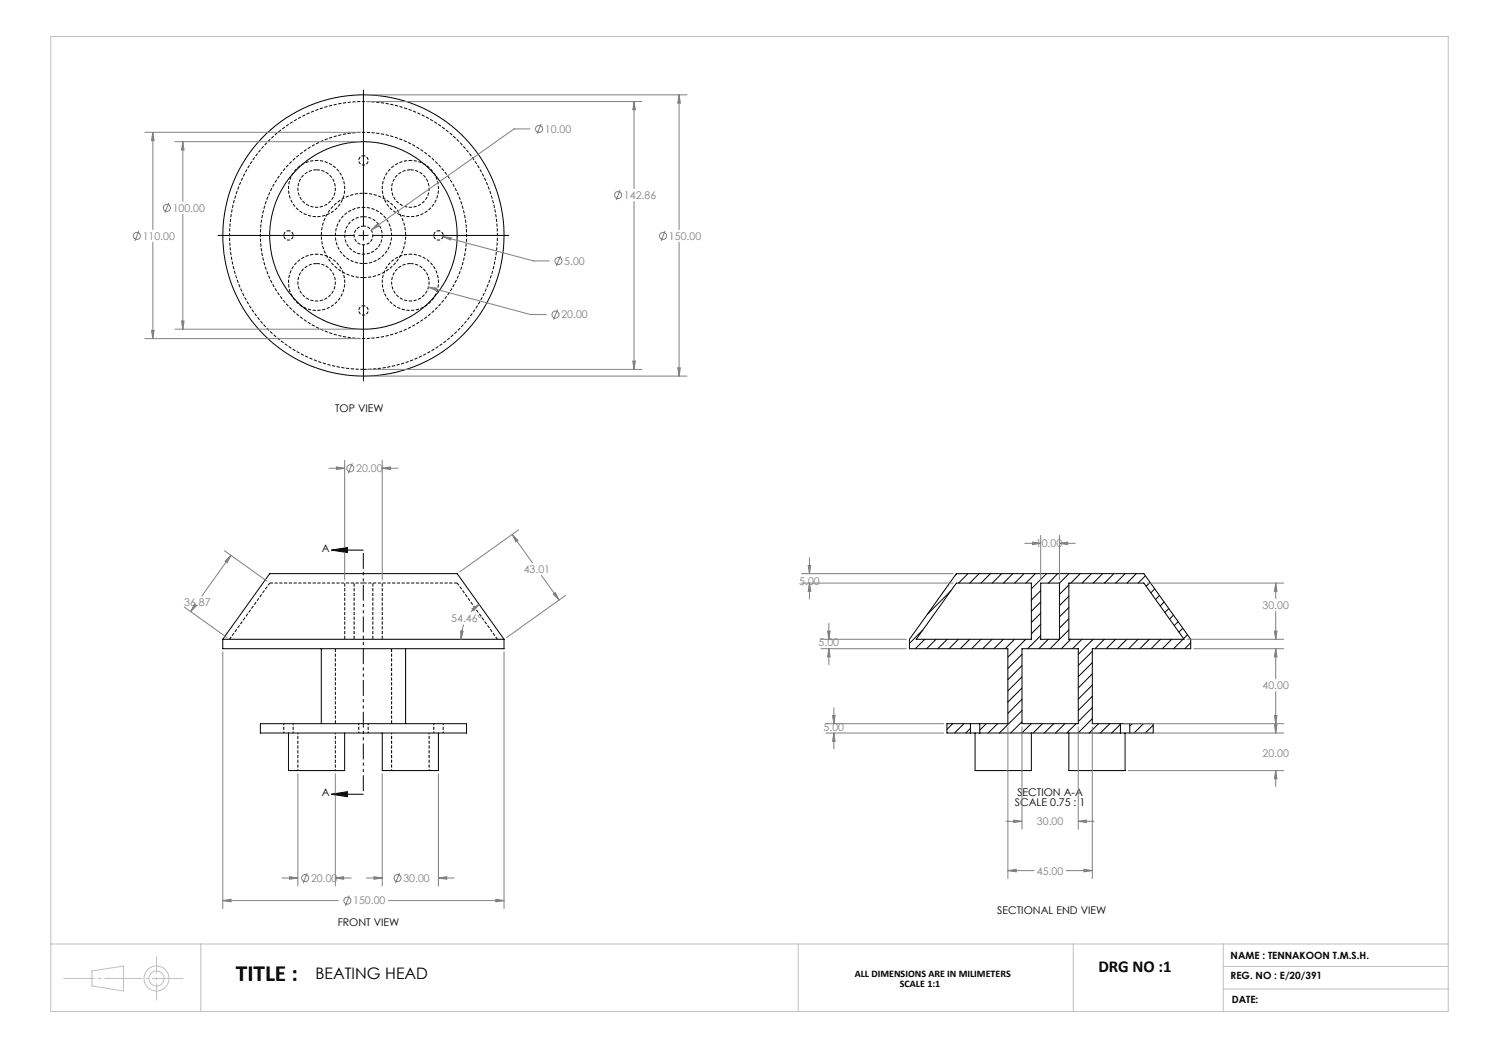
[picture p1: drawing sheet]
<svg xmlns="http://www.w3.org/2000/svg" width="594mm" height="420mm" viewBox="0 0 594 420" stroke-linecap="round" stroke-linejoin="round" font-family="sans-serif">
<path d="M145.4 111a16.9 16.9 0 0 1-14.9-24.8 16.9 16.9 0 0 1 29-1.3 16.9 16.9 0 0 1-12.7 26.1h-1.4M145.4 147.7a53.6 53.6 0 0 0 47.2-78.8 53.6 53.6 0 0 0-91.8-4.4 53.6 53.6 0 0 0 39.5 83l5.1 .2M107.9 233.2h37.5M145.4 233.2h37.5" fill="none" stroke="#000" stroke-width=".4" stroke-dasharray="1.3 .6" stroke-linecap="butt"/>
<path d="M107.9 233.2l-16.1 22.5M199 255.7l-16.1-22.5" fill="none" stroke="#000" stroke-width=".4" stroke-dasharray="1.3 .6" stroke-dashoffset=".1" stroke-linecap="butt"/>
<path d="M113.5 289.5v3.7M117.3 293.2v-3.7M143.5 289.5v3.7M147.3 293.2v-3.7M173.5 289.5v3.7M177.3 293.2v-3.7" fill="none" stroke="#000" stroke-width=".4" stroke-dasharray="1.3 .6" stroke-dashoffset=".7" stroke-linecap="butt"/>
<path d="M119.1 293.2v15M156.6 293.2v15M134.1 308.2v-15M171.6 308.2v-15" fill="none" stroke="#000" stroke-width=".4" stroke-dasharray="1.3 .6" stroke-dashoffset=".8" stroke-linecap="butt"/>
<path d="M126.6 67.9a7.5 7.5 0 0 1 6.7 11 7.5 7.5 0 0 1-12.8 .8 7.5 7.5 0 0 1 5.2-11.7l.9-.1M164.1 67.9a7.5 7.5 0 0 1 6.7 11 7.5 7.5 0 0 1-12.8 .8 7.5 7.5 0 0 1 5.2-11.7l.9-.1M145.4 86.7a7.5 7.5 0 0 1 6.6 10.9 7.5 7.5 0 0 1-12.8 .9 7.5 7.5 0 0 1 5.2-11.8h1M126.6 105.4a7.5 7.5 0 0 1 6.7 11 7.5 7.5 0 0 1-12.8 .8 7.5 7.5 0 0 1 5.2-11.7l.9-.1M164.1 105.4a7.5 7.5 0 0 1 6.7 11 7.5 7.5 0 0 1-12.8 .8 7.5 7.5 0 0 1 5.2-11.7l.9-.1M137.9 233.2v22.5M141.6 233.2v22.5M134.1 259.5v30M149.1 255.7v-22.5M152.9 255.7v-22.5M156.6 289.5v-30" fill="none" stroke="#000" stroke-width=".4" stroke-dasharray="1.3 .6" stroke-dashoffset="-.1" stroke-linecap="butt"/>
<g fill="none" stroke="#000" stroke-width=".4">
<path d="M145.4 36v54.4M87.2 94.2h54.4M143.5 94.2h3.8M145.4 92.3v3.8M145.4 98v54.3M149.2 94.2h54.3M132.6 220l6.4-1v2zM132.6 220h12.7M380.3 236.3l-9.4 9.4M382.6 233.2h29.9v22.5h-46zM382.7 229.5l-.5 .5M387.2 229.5l-3.8 3.7"/>
<path d="M391.7 229.5l-3.8 3.7M396.2 229.5l-3.8 3.7M400.6 229.5l-3.7 3.7M405.1 229.5l-3.7 3.7M409.6 229.5l-3.7 3.7M414.1 229.5l-3.7 3.7M416.3 233.2h7.5v22.5h-7.5zM416.3 236.3l-3.8 3.7M418.6 229.5l-6.1 6M423.1 229.5l-3.8 3.7M427.5 233.2h30.1l16 22.5h-46.1zM427.5 234l-3.7 3.8"/>
<path d="M427.5 238.5l-3.7 3.8M427.6 229.5l-3.8 3.8M432.1 229.5l-3.8 3.7M436.6 229.5l-3.8 3.7M441 229.5l-3.7 3.7M445.6 229.5l-3.8 3.7M450 229.5l-3.7 3.7M454.5 229.5l-3.7 3.7M458.2 230.3l-2.9 2.9M460 233l-1.5 1.5M461.9 235.6l-1.6 1.6M463.8 238.2l-1.6 1.6"/>
<path d="M89.1 255.7v3.8h112.5v-3.8M89.1 255.7h112.5M89.1 255.7l18.8-26.2h75l18.7 26.2M128.5 259.5v30M162.2 259.5v30M369.1 252l-5.3 5.4M369.9 255.7l-3.8 3.8M374.4 255.7l-3.7 3.8M378.9 255.7l-3.8 3.8M383.4 255.7l-3.8 3.8M387.9 255.7l-3.8 3.8M392.4 255.7l-3.8 3.8"/>
<path d="M396.8 255.7l-3.7 3.8M401.4 255.7l-3.8 3.8M405.8 255.7l-3.7 3.8M408.8 259.5h22.5v30h-22.5zM410.3 255.7l-7.1 7.2M416.3 240.8l-3.8 3.7M416.3 245.3l-3.8 3.7M416.3 249.7l-3.8 3.8M416.3 254.3l-5.2 5.2M419.3 255.7l-3.8 3.8M427.5 243l-3.7 3.8M427.5 247.5l-3.7 3.7"/>
<path d="M427.5 252l-7.4 7.5M428.3 255.7l-3.8 3.8M432.8 255.7l-3.8 3.8M437.3 255.7l-6 6M441.7 255.7l-3.7 3.8M446.2 255.7l-3.7 3.8M450.7 255.7l-3.7 3.8M455.2 255.7l-3.7 3.8M459.7 255.7l-3.7 3.8M464.2 255.7l-3.8 3.8M465.6 240.8l-1.5 1.6M467.5 243.4l-1.6 1.6"/>
<path d="M468.7 255.7l-3.8 3.8M469.4 246l-1.6 1.6M471.2 248.7l-1.5 1.5M473.1 251.3l-1.5 1.6M473.2 255.7l-3.8 3.8M475 253.9l-1.6 1.6M476.3 257.1l-2.4 2.4M408.8 261.7l-5.6 5.7M408.8 266.2l-5.6 5.7M408.8 270.7l-5.6 5.6M408.8 275.2l-5.6 5.6M408.8 279.7l-5.6 5.6"/>
<path d="M436.9 260.6l-5.6 5.6M436.9 265.1l-5.6 5.6M436.9 269.5l-5.6 5.7M436.9 274l-5.6 5.7M436.9 278.5l-5.6 5.6M104.1 289.5h82.5v3.7h-82.5zM115.4 293.2v15h22.5v-15M152.9 293.2v15h22.5v-15M381.1 289.5l-2.3 2.3M385.6 289.5l-3.8 3.7M388.2 289.5h3.7M388.2 293.2h3.7"/>
<path d="M388.2 289.5h-9.4v3.7h9.4M388.2 289.5v3.7M388.2 291.3l-1.9 1.9M390 293.2v15h22.5v-15M391.9 289.5h11.3v-30h-39.4v-3.8l18.8-26.2h75l18.7 26.2v3.8h-39.4v30h11.3M391.9 293.2h56.3M391.9 289.5v3.7M394.5 289.5l-2.6 2.6M399 289.5l-3.7 3.7M408.8 284.2l-9 9M408.8 288.7l-4.6 4.5M412.5 289.5l-3.8 3.7"/>
<path d="M417 289.5l-3.8 3.7M421.5 289.5l-3.8 3.7M425.9 289.5l-3.7 3.7M427.5 293.2v15h22.5v-15M430.5 289.5l-3.8 3.7M436.9 283l-5.6 5.6M436.9 287.5l-5.7 5.7M439.4 289.5l-3.7 3.7M443.9 289.5l-3.7 3.7M448.2 289.5h3.7M448.2 293.2h3.7M448.2 289.5v3.7"/>
<path d="M448.2 289.7l-3.5 3.5M451.9 289.5h9.4v3.7h-9.4M451.9 289.5v3.7M452.9 289.5l-1 1M457.4 289.5l-3.8 3.7M461.3 290.1l-3.2 3.1M132.6 317.7l6.4-1v2zM132.6 317.7h12.7"/>
<circle cx="145.4" cy="94.2" r="56.3"/>
<circle cx="145.4" cy="94.2" r="37.5"/>
</g>
<path d="M145.4 90.4a3.8 3.8 0 0 1 3.4 5.4 3.8 3.8 0 0 1-6.4 .6 3.8 3.8 0 0 1 2.3-5.9l.7-.1" fill="none" stroke="#000" stroke-width=".4" stroke-dasharray="1.3 .6" stroke-dashoffset=".3" stroke-linecap="butt"/>
<path d="M145.4 52.9a41.3 41.3 0 0 1 36.1 61.2 41.3 41.3 0 0 1-71.1 2 41.3 41.3 0 0 1 32.7-63.1l2.3-.1M126.6 64.2a11.2 11.2 0 0 1 10 16.5 11.2 11.2 0 0 1-19.3 1 11.2 11.2 0 0 1 8.2-17.5h1.1M164.1 64.2a11.2 11.2 0 0 1 10 16.5 11.2 11.2 0 0 1-19.3 1 11.2 11.2 0 0 1 8.2-17.5h1.1M145.4 82.9a11.2 11.2 0 0 1 9.9 16.6 11.2 11.2 0 0 1-19.2 1 11.2 11.2 0 0 1 8.1-17.5l1.2-.1M126.6 101.7a11.2 11.2 0 0 1 10 16.5 11.2 11.2 0 0 1-19.3 1 11.2 11.2 0 0 1 8.2-17.5h1.1M164.1 101.7a11.2 11.2 0 0 1 10 16.5 11.2 11.2 0 0 1-19.3 1 11.2 11.2 0 0 1 8.2-17.5h1.1" fill="none" stroke="#000" stroke-width=".4" stroke-dasharray="1.3 .6" stroke-dashoffset=".6" stroke-linecap="butt"/>
<path d="M145.4 62.3a1.88 1.88 0 0 0-1.7 2.7 1.88 1.88 0 0 0 3.1 .4 1.88 1.88 0 0 0-.9-3l-.5-.1M115.4 92.3a1.88 1.88 0 0 0-1.7 2.7 1.88 1.88 0 0 0 3.1 .4 1.88 1.88 0 0 0-.9-3l-.5-.1M175.4 92.3a1.88 1.88 0 0 0-1.7 2.7 1.88 1.88 0 0 0 3.1 .4 1.88 1.88 0 0 0-.9-3l-.5-.1M145.4 122.3a1.88 1.88 0 0 0-1.7 2.7 1.88 1.88 0 0 0 3.1 .4 1.88 1.88 0 0 0-.9-3l-.5-.1" fill="none" stroke="#000" stroke-width=".4" stroke-dasharray="1.3 .6" stroke-dashoffset=".5" stroke-linecap="butt"/>
<g fill="none" stroke="#808080" stroke-width=".4">
<path d="M146.6 37.9h128.2M271.6 37.9l.5 3.4h-1zM271.6 37.9v53.9M58 52.9h86.1M61.1 52.9l.5 3.4h-1zM61.1 52.9v38.9M70 56.7h74.1M73.1 56.7l.5 3.3h-1zM73.1 56.7v23.9M146.6 40.6h110.2M212 51.6h-6.4l-57.2 40.4M216.4 49.6l-1.6 4"/>
<path d="M253.6 40.6l.5 3.3h-1zM253.6 40.6v34.8M248 76l-1.5 4M55.6 92.3l-1.7 4.1M61.1 96.9v38.5M67.6 81.1l-1.7 4M73.1 85.6v46.1M148.4 92l2.4-2.3 .6 .8zM177.2 94.7l3.3 .4-.3 .9zM177.2 94.7l36.2 9.7h6.3M253.6 80.6v67.2M266 92.3l-1.6 4.1"/>
<path d="M271.6 96.9v53.5M171.4 114.9l3.3 .3-.3 1zM171.4 114.9l40.8 10.9h6.4M224.2 102.4l-1.6 4M58 135.4h86.1M60.6 132.1h1l-.5 3.3zM70 131.7h74.1M72.6 128.4h1l-.5 3.3zM223 123.8l-1.6 4.1M146.6 150.4h128.2M146.6 147.8h110.2M253.1 144.4h1l-.5 3.4z"/>
<path d="M271.1 147.1h1l-.5 3.3zM131.5 187.3h6.4M134.6 186.8l3.3 .5-3.3 .5zM137.9 184.1v47.9M140.9 185.3l-1.6 4M152.9 187.3l3.3-.5v1zM152.9 184.1v47.9M152.9 187.3h6.3M204.9 213.8l2.3 2.4-.8 .6zM204.9 213.8l8.1 11.3M207.5 211.9l-23.6 16.8M409.9 217.3h6.4"/>
<path d="M413 216.8l3.3 .5-3.3 .6zM416.3 214.2v17.8M423.8 217.3l3.3-.5v1.1zM423.8 214.2v17.8M423.8 217.3h6.3M89.8 220.3l17.1 12.2M92.4 222.1l-1.6 3-.8-.6zM92.4 222.1l-11.6 16.3M216.6 230.2l7 9.8M221.3 237.6l.8-.6 1.5 3zM226.2 238.2l-23.5 16.8M320.6 233.2h60.7"/>
<path d="M320.6 229.5h60.7M323.3 226.2h1l-.5 3.3zM323.8 233.2l.5 3.3h-1zM323.8 223.1v6.4M323.8 233.2v6.4M458.8 233.2h54.7M510.3 233.2l.5 3.3h-1zM510.3 233.2v6.2M73.7 242.8l17.1 12.2M77.2 243.4l-.9 1.2M77.8 241.7l.8 .5-2.3 2.4zM184.3 252.4l.9 .1-.8 3.2z"/>
<path d="M185.5 249.9l-.8 2.8-.3 3M188.8 243.5l2.8-1.8-2.1 2.6zM191.6 241.7l-3.3 3.1M328.4 255.7h34.1M328.4 259.5h34.1M331 252.4h1.1l-.6 3.3zM331.5 259.5l.6 3.3h-1.1zM331.5 249.4v6.3M331.5 259.5v6.3M474.9 255.7h38.6M477.6 259.5h35.9M509.8 252.4h1l-.5 3.3z"/>
<path d="M510.3 259.5l.5 3.3h-1zM510.3 244.5v11.2M510.3 259.5v12.1M89.1 260.8v102.6M201.6 260.8v102.6M510.3 276.6v16.6M330.4 289.5h47.1M330.4 293.2h47.1M333 286.2h1l-.4 3.3zM333.6 293.2l.4 3.3h-1zM333.6 283.1v6.4M333.6 293.2v6.4"/>
<path d="M403.2 290.7v60.7M408.8 290.7v41M431.3 290.7v41M436.9 290.7v60.7M449.4 289.5h64.1M451.3 293.2h62.2M509.8 286.2h1l-.5 3.3zM509.8 289.9h1l-.5 3.3zM119.1 309.5v44.9M134.1 309.5v44.9M152.9 309.5v44.9M175.4 309.5v44.9"/>
<path d="M451.3 308.2h62.2M510.3 308.2l.5 3.3h-1zM510.3 308.2v6.4M402.4 328.5h6.4M405.5 328l3.3 .5-3.3 .5zM431.3 328.5l3.3-.5v1zM431.3 328.5h6.4M112.8 351.2h6.3M115.8 350.7l3.3 .5-3.3 .5zM122.9 349.2l-1.6 4.1M134.1 351.2l3.3-.5v1zM134.1 351.2h6.4"/>
<path d="M139.7 358.2l-1.6 4.1M146.5 351.2h6.4M149.6 350.7l3.3 .5-3.3 .5zM159.8 349.2l-1.6 4.1M175.4 351.2l3.3-.5v1zM175.4 351.2h6.3M198.3 359.7l3.3 .5-3.3 .5zM403.2 348.2l3.3-.5v1zM403.2 348.2h10.4M426.5 348.2h10.4M433.6 347.7l3.3 .5-3.3 .5zM89.1 360.2l3.3-.5v1z"/>
<path d="M89.1 360.2h46.2M155.4 360.2h46.2"/>
<circle cx="215.6" cy="51.6" r="1.41"/>
<circle cx="247.2" cy="78" r="1.4"/>
<circle cx="54.8" cy="94.4" r="1.41"/>
<circle cx="66.7" cy="83.1" r="1.41"/>
<circle cx="265.3" cy="94.4" r="1.41"/>
<circle cx="223.4" cy="104.4" r="1.41"/>
<circle cx="222.2" cy="125.9" r="1.41"/>
<circle cx="140.1" cy="187.3" r="1.41"/>
<circle cx="122.1" cy="351.2" r="1.41"/>
<circle cx="159" cy="351.2" r="1.4"/>
<circle cx="139" cy="360.2" r="1.41"/>
</g>
<g fill="none" stroke="#c0c0c0" stroke-width=".4">
<path d="M20.3 14.6h559v390h-559zM20.3 377.6h559M80.3 377.6v27M319.3 377.6v27M429.3 377.6v27M489.3 377.6v27M36.8 388.4l12.6-2v10l-12.6-2zM489.3 386.6h90M489.3 395.6h90"/>
<circle cx="62.6" cy="391.4" r="5"/>
<circle cx="62.6" cy="391.4" r="3"/>
</g>
<path d="M145.3 220v97.7" fill="none" stroke="#000" stroke-width=".4" stroke-dasharray="6.3 1.3 1.3 1.3 1.3 1.3" stroke-dashoffset="-1.2" stroke-linecap="butt"/>
<path d="M25.3 391.4h48.1" fill="none" stroke="#c0c0c0" stroke-width=".4" stroke-dasharray="15.2 1.3 1.3 1.3" stroke-dashoffset="2.6" stroke-linecap="butt"/>
<path d="M62.6 382.6v17.5" fill="none" stroke="#c0c0c0" stroke-width=".4" stroke-dasharray="15.2 1.3 1.3 1.3" stroke-dashoffset="8.4" stroke-linecap="butt"/>
<path d="M132.6 220l6.4-1v2zM132.6 317.7l6.4-1v2z" fill="#000"/>
<path d="M175.4 351.2l3.3-.5v1zM149.6 350.7l3.3 .5-3.3 .5zM221.3 237.6l.8-.6 1.5 3zM204.9 213.8l2.3 2.4-.8 .6zM92.4 222.1l-1.6 3-.8-.6zM77.8 241.7l.8 .5-2.3 2.4zM198.3 359.7l3.3 .5-3.3 .5zM89.1 360.2l3.3-.5v1zM134.6 186.8l3.3 .5-3.3 .5zM152.9 187.3l3.3-.5v1zM115.8 350.7l3.3 .5-3.3 .5zM134.1 351.2l3.3-.5v1zM188.8 243.5l2.8-1.8-2.1 2.6zM184.3 252.4l.9 .1-.8 3.2zM271.6 37.9l.5 3.4h-1zM271.1 147.1h1l-.5 3.3zM253.6 40.6l.5 3.3h-1zM253.1 144.4h1l-.5 3.4zM61.1 52.9l.5 3.4h-1zM60.6 132.1h1l-.5 3.3zM73.1 56.7l.5 3.3h-1zM72.6 128.4h1l-.5 3.3zM177.2 94.7l3 1.3 .3-.9zM148.4 92l3-1.5-.6-.8zM171.4 114.9l3 1.3 .3-1zM509.8 252.4h1l-.5 3.3zM510.3 233.2l.5 3.3h-1zM509.8 286.2h1l-.5 3.3zM510.3 259.5l.5 3.3h-1zM331 252.4h1.1l-.6 3.3zM331.5 259.5l.6 3.3h-1.1zM413 216.8l3.3 .5-3.3 .6zM423.8 217.3l3.3-.5v1.1zM431.3 328.5l3.3-.5v1zM405.5 328l3.3 .5-3.3 .5zM333 286.2h1l-.4 3.3zM333.6 293.2l.4 3.3h-1zM510.3 308.2l.5 3.3h-1zM509.8 289.9h1l-.5 3.3zM323.3 226.2h1l-.5 3.3zM323.8 233.2l.5 3.3h-1zM403.2 348.2l3.3-.5v1zM433.6 347.7l3.3 .5-3.3 .5z" fill="#808080"/>
<text font-size="9.3" x="94.3" y="392.4">TITLE :</text>
<text font-size="6.7" x="439.3" y="388.9">DRG NO :1</text>
<text font-size="6.3" x="126.2" y="391.6">BEATING HEAD</text>
<g font-size="4.2" fill="#808080">
<text x="218" y="53.1">10.00</text>
<text x="249.6" y="79.6">142.86</text>
<text x="69.1" y="84.7">100.00</text>
<text x="57.1" y="95.9">110.00</text>
<text x="267.6" y="95.9">150.00</text>
<text x="225.7" y="105.9">5.00</text>
<text x="224.6" y="127.4">20.00</text>
<text x="142.5" y="188.9">20.00</text>
<text x="414.4" y="218.9">10.00</text>
<text x="209.5" y="229.2">43.01</text>
<text x="319.7" y="234.1">5.00</text>
<text x="73.7" y="242.5">36.87</text>
<text x="505" y="243.5">30.00</text>
<text x="180.5" y="248.9">54.46°</text>
<text x="327.5" y="258.6">5.00</text>
<text x="505" y="275.7">40.00</text>
<text x="329.5" y="292.5">5.00</text>
<text x="505" y="302.7">20.00</text>
<text x="414.8" y="330.1">30.00</text>
<text x="124.4" y="352.8">20.00</text>
<text x="161.4" y="352.8">30.00</text>
<text x="414.8" y="349.8">45.00</text>
<text x="141.3" y="361.8">150.00</text>
</g>
<g font-size="4.2">
<text x="134.1" y="164.8">TOP VIEW</text>
<text x="128.7" y="220.8">A</text>
<text x="128.7" y="318.4">A</text>
<text x="406" y="322.5">SCALE 0.75 : 1</text>
<text x="406.9" y="318.3">SECTION A-A</text>
<text x="398.9" y="365.7">SECTIONAL END VIEW</text>
<text x="135.1" y="370.4">FRONT VIEW</text>
</g>
<g font-size="4">
<text x="492.3" y="383.5">NAME : TENNAKOON T.M.S.H.</text>
<text x="341.9" y="390.9">ALL DIMENSIONS ARE IN MILIMETERS</text>
<text x="360" y="395">SCALE 1:1</text>
<text x="492.3" y="391.8">REG. NO : E/20/391</text>
<text x="492.7" y="401">DATE:</text>
</g>
</svg>
